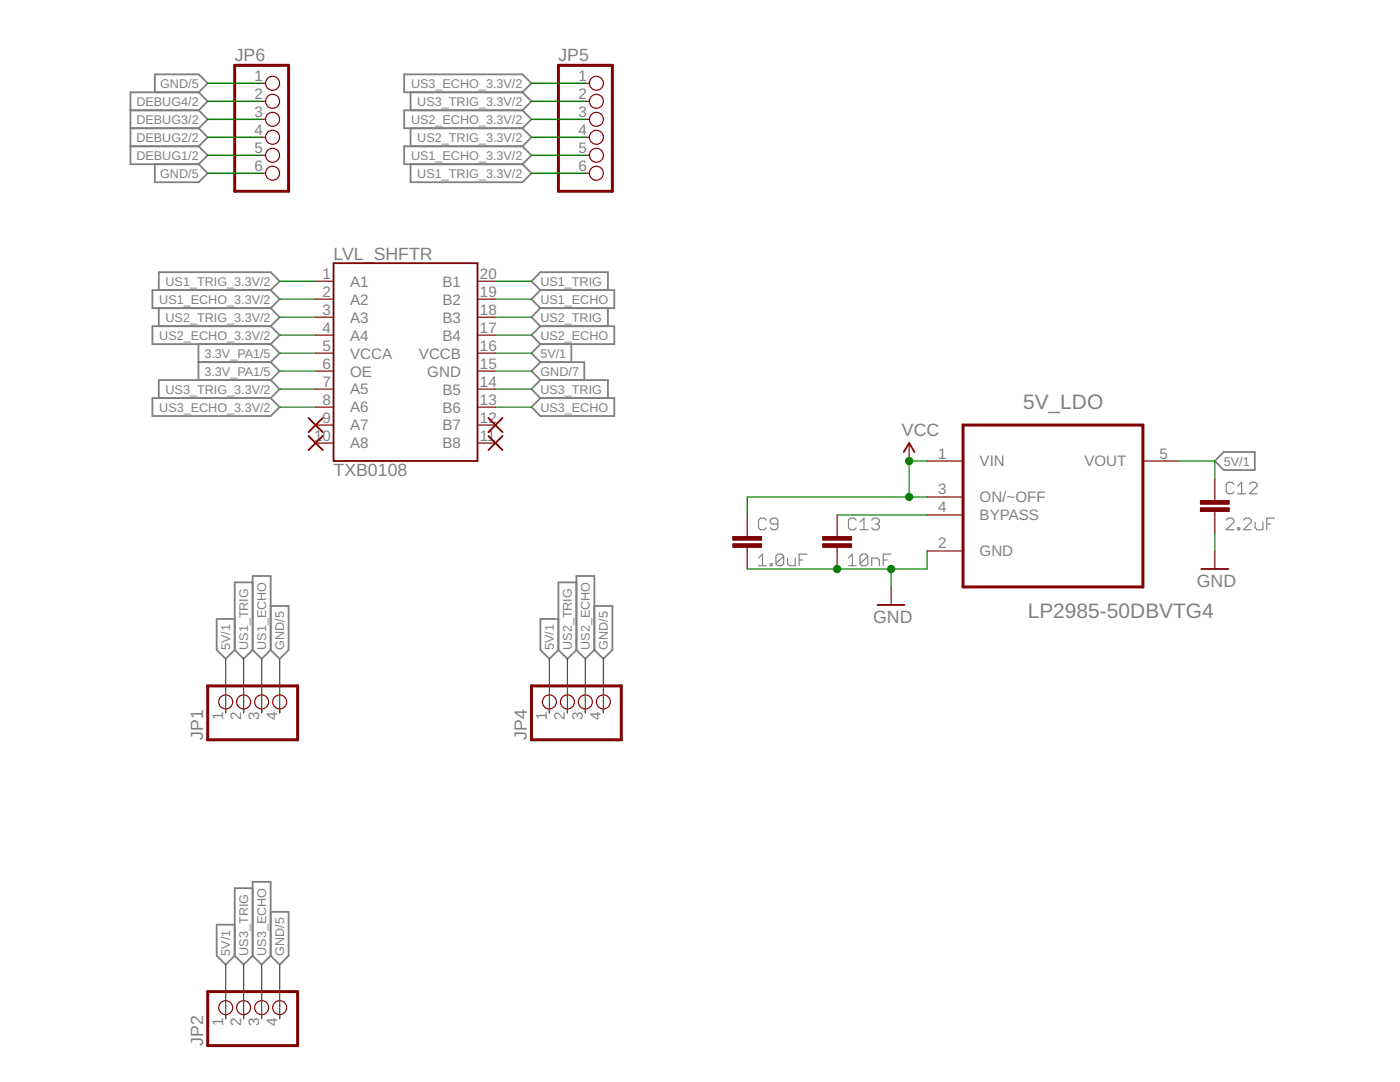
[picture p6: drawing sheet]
<svg xmlns="http://www.w3.org/2000/svg" width="279mm" height="216mm" viewBox="0 0 279 216" stroke-linecap="round" stroke-linejoin="round" font-family="sans-serif">
<g fill="none" stroke="#808080" stroke-width=".23">
<path d="M246.3 96.6l-.4-.4h-.8l-.4 .4v1.5l.4 .4h.8l.4-.4M247 98.5h1.6M247 97l.8-.8v2.3M249.3 96.6l.4-.4h.8l.4 .4v.4l-1.6 1.5h1.6M151.4 111.4l.8-.8v2.3M151.4 112.9h1.5M152.9 103.8l-.4-.4h-.7l-.4 .4v1.5l.4 .4h.7l.4-.4M153.7 112.5h.4v.4h-.4zM155.2 104.6h-1.1l-.4-.4v-.4l.4-.4h.8l.3 .4v1.5l-.3 .4h-.8l-.4-.4M156.4 111v1.5l-.4 .4h-.8l-.3-.4M156.4 111l-.4-.4h-.8l-.3 .4v1.5M156.4 111l-1.5 1.5"/>
<path d="M157.2 111.4v1.1l.4 .4h1.1v-1.5M159.5 111.7h.8M161 110.6h-1.5v2.3M169.3 112.9h1.6M169.3 111.4l.8-.8v2.3M170.9 103.8l-.4-.4h-.8l-.4 .4v1.5l.4 .4h.8l.4-.4M171.6 105.7h1.6M171.6 104.2l.8-.8v2.3M173.2 111v1.5l-.4 .4h-.8l-.4-.4M173.2 111l-.4-.4h-.8l-.4 .4v1.5M173.2 111l-1.6 1.5M174 103.8l.3-.4h.8l.4 .4v.4l-.4 .4"/>
<path d="M174 112.9v-1.5h1.1l.4 .3v1.2M174.7 104.6h.4M175.1 104.6l.4 .3v.4l-.4 .4h-.8l-.3-.4M176.3 111.7h.7M177.8 110.6h-1.5v2.3M244.7 103.8l.4-.4h.8l.4 .4v.4l-1.6 1.5h1.6M247 105.3h.4v.4h-.4zM248.2 103.8l.4-.4h.7l.4 .4v.4l-1.5 1.5h1.5M250.5 104.2v1.1l.4 .4h1.1v-1.5M252.8 104.6h.8M254.3 103.4h-1.5v2.3"/>
</g>
<g fill="none" stroke="#808080" stroke-width=".36">
<path d="M30.9 18.4v-3.6h8.8l1.7 1.8-1.7 1.8M39.7 18.4h-13.7v14.4h13.7M39.7 18.4l1.7 1.8-1.7 1.8M80.7 14.8h23.6l1.8 1.8-1.8 1.8h-23.6zM81.9 18.4v3.6M104.3 18.4l1.8 1.8-1.8 1.8M26 29.2h13.7M26 25.6h13.7M26 22h13.7M30.9 32.8v3.6h8.8l1.7-1.8-1.7-1.8M39.7 25.6l1.7 1.8-1.7 1.8M39.7 29.2l1.7 1.8-1.7 1.8"/>
<path d="M39.7 22l1.7 1.8-1.7 1.8M81.9 32.8v3.6h22.4l1.8-1.8-1.8-1.8M81.9 25.6v3.6M104.3 29.2h-23.6v3.6h23.6M104.3 29.2l1.8 1.8-1.8 1.8M104.3 22h-23.6v3.6h23.6M104.3 25.6l1.8 1.8-1.8 1.8M104.3 22l1.8 1.8-1.8 1.8M31.7 57.9v-3.6h22.3l1.8 1.8-1.8 1.8M54 57.9h-23.6v3.6h23.6M54 57.9l1.8 1.8-1.8 1.8M107.8 57.9l-1.7-1.8 1.7-1.8h13.5v3.6"/>
<path d="M107.8 57.9h14.8v3.6h-14.8M107.8 57.9l-1.7 1.8 1.7 1.8M30.4 79.4h23.6l1.8 1.8-1.8 1.8h-23.6zM31.7 61.5v3.6M39.6 72.3h14.4M39.6 68.7v7.1M54 75.8h-22.3v3.6M54 65.1h-23.6v3.6h23.6M54 61.5l1.8 1.8-1.8 1.8M54 65.1l1.8 1.8-1.8 1.8M54 68.7l1.8 1.8-1.8 1.8M54 72.3l1.8 1.7-1.8 1.8"/>
<path d="M54 75.8l1.8 1.8-1.8 1.8M107.8 75.8l-1.7 1.8 1.7 1.8M107.8 75.8h13.5v3.6M107.8 79.4h14.8v3.6h-14.8l-1.7-1.8zM107.8 65.1h14.8v3.6h-14.8M107.8 68.7l-1.7 1.8 1.7 1.8M107.8 72.3h8.8v3.5M107.8 61.5l-1.7 1.8 1.7 1.8M107.8 72.3l-1.7 1.7 1.7 1.8M107.8 65.1l-1.7 1.8 1.7 1.8M114 68.7v3.6M121.3 61.5v3.6"/>
<path d="M242.4 92l1.8-1.8h6.2v3.6h-6.2zM50.4 116.2h-3.6v13.5M115 116.2h-3.6v13.5M46.8 123.5h-3.6v6.2l1.8 1.8 1.8-1.8M46.8 129.7l1.8 1.8 1.8-1.8M50.4 129.7v-14.8h3.6v14.8M50.4 129.7l1.8 1.8 1.8-1.8M54 120.9h3.6v8.8l-1.8 1.8-1.8-1.8M111.4 123.5h-3.6v6.2l1.8 1.8 1.8-1.8M111.4 129.7l1.8 1.8 1.8-1.8M115 129.7v-14.8h3.6v14.8M115 129.7l1.8 1.8 1.8-1.8"/>
<path d="M118.6 120.9h3.6v8.8l-1.8 1.8-1.8-1.8M50.4 177.2h-3.6v13.5M46.8 190.7l1.8 1.8 1.8-1.8M46.8 184.5h-3.6v6.2l1.8 1.8 1.8-1.8M50.4 190.7v-14.7h3.6v14.7M50.4 190.7l1.8 1.8 1.8-1.8M54 181.9h3.6v8.8l-1.8 1.8-1.8-1.8"/>
</g>
<path d="M46.8 13h10.8v25.2h-10.8zM111.4 13h10.8v25.2h-10.8zM192.2 84.8h35.9v32.3h-35.9zM41.4 136.9h18v10.7h-18zM106.1 136.9h17.9v10.7h-17.9zM41.4 197.9h18v10.7h-18z" fill="none" stroke="#800000" stroke-width=".59"/>
<g fill="none" stroke="#800000" stroke-width=".23">
<path d="M52.2 16.6h.8M116.8 16.6h.8M52.2 20.2h.8M52.2 23.8h.8M52.2 27.4h.8M52.2 31h.8M52.2 34.6h.8M116.8 20.2h.8M116.8 23.8h.8M116.8 27.4h.8M116.8 31h.8M116.8 34.6h.8"/>
<path d="M63 56.1h3.6M63 59.7h3.6M95.3 56.1h3.6M95.3 59.7h3.6M63 63.3h3.6M63 66.9h3.6M63 70.5h3.6M63 74h3.6M63 77.6h3.6M95.3 63.3h3.6M95.3 66.9h3.6M95.3 70.5h3.6"/>
<path d="M95.3 74h3.6M95.3 77.6h3.6M63 81.2h3.6M63 84.8h3.6M63 88.4h3.6M95.3 81.2h3.6M95.3 84.8h3.6M95.3 88.4h3.6M181.4 88.4v3.6M185 92h7.2M185 99.2h7.2M228.1 92h7.2"/>
<path d="M242.4 95.6v4.3M149.1 102.8v4.3M149.1 109.2v4.3M167.1 102.8v4.3M167.1 109.2v4.3M177.8 117.1v3.6M185 102.8h7.2M185 109.9h7.2M242.4 102v4.3M242.4 109.9v3.6M45 141.5v.7M48.6 141.5v.7"/>
<path d="M52.2 141.5v.7M55.8 141.5v.7M109.6 141.5v.7M113.2 141.5v.7M116.8 141.5v.7M120.4 141.5v.7M45 202.5v.8M48.6 202.5v.8M52.2 202.5v.8M55.8 202.5v.8"/>
<circle cx="54.4" cy="16.6" r="1.4"/>
<circle cx="119" cy="16.6" r="1.4"/>
<circle cx="54.4" cy="34.6" r="1.4"/>
<circle cx="54.4" cy="27.4" r="1.4"/>
<circle cx="54.4" cy="23.8" r="1.4"/>
<circle cx="54.4" cy="31" r="1.4"/>
<circle cx="54.4" cy="20.2" r="1.4"/>
<circle cx="119" cy="31" r="1.4"/>
<circle cx="119" cy="20.2" r="1.4"/>
<circle cx="119" cy="34.6" r="1.4"/>
<circle cx="119" cy="27.4" r="1.4"/>
<circle cx="119" cy="23.8" r="1.4"/>
<circle cx="45" cy="140.1" r="1.4"/>
<circle cx="48.6" cy="140.1" r="1.4"/>
<circle cx="52.2" cy="140.1" r="1.4"/>
<circle cx="55.8" cy="140.1" r="1.4"/>
<circle cx="109.6" cy="140.1" r="1.4"/>
<circle cx="113.2" cy="140.1" r="1.4"/>
<circle cx="116.8" cy="140.1" r="1.4"/>
<circle cx="120.4" cy="140.1" r="1.4"/>
<circle cx="45" cy="201.1" r="1.4"/>
<circle cx="48.6" cy="201.1" r="1.4"/>
<circle cx="52.2" cy="201.1" r="1.4"/>
<circle cx="55.8" cy="201.1" r="1.4"/>
</g>
<path d="M66.6 52.5h28.7v39.5h-28.7zM61.6 83.4l2.8 2.8M61.6 87l2.8 2.8M64.4 83.4l-2.8 2.8M64.4 87l-2.8 2.8M97.5 87l2.8 2.8M97.5 83.4l2.8 2.8M100.3 87l-2.8 2.8M100.3 83.4l-2.8 2.8M180.4 90.2l1-1.8 1.1 1.8M239.8 113.5h5.4M175.2 120.7h5.3" fill="none" stroke="#800000" stroke-width=".36"/>
<g fill="#800000" stroke="#800000" stroke-width=".2">
<path d="M146.2 108.5h5.8v.7h-5.8z"/>
<path d="M146.2 107.1h5.8v.7h-5.8z"/>
<path d="M239.6 101.3h5.7v.7h-5.7z"/>
<path d="M239.6 99.9h5.7v.7h-5.7z"/>
<path d="M164.2 108.5h5.7v.7h-5.7z"/>
<path d="M164.2 107.1h5.7v.7h-5.7z"/>
</g>
<g fill="none" stroke="#008000" stroke-width=".23">
<path d="M55.8 56.1h7.2M55.8 59.7h7.2M98.9 56.1h7.2M98.9 59.7h7.2M55.8 77.6h7.2M55.8 70.5h7.2M55.8 63.3h7.2M55.8 74h7.2M55.8 66.9h7.2M98.9 77.6h7.2M98.9 70.5h7.2M98.9 63.3h7.2"/>
<path d="M98.9 74h7.2M98.9 66.9h7.2M55.8 81.2h7.2M98.9 81.2h7.2M185 92h-3.6v7.2M185 99.2h-35.9v3.6M235.3 92h7.1v3.6M167.1 102.8h17.9M177.8 113.5v3.6M185 109.9v3.6h-35.9M242.4 106.3v3.6M45 131.5v10.7"/>
<path d="M48.6 131.5v10.7M52.2 131.5v10.7M55.8 131.5v10.7M109.6 131.5v10.7M113.2 131.5v10.7M116.8 131.5v10.7M120.4 131.5v10.7M45 192.5v10.8M48.6 192.5v10.8M52.2 192.5v10.8M55.8 192.5v10.8"/>
</g>
<g fill="#008000" stroke="#008000" stroke-width=".2">
<circle cx="177.8" cy="113.5" r=".72"/>
<circle cx="167.1" cy="113.5" r=".72"/>
<circle cx="181.4" cy="92" r=".72"/>
<circle cx="181.4" cy="99.2" r=".72"/>
</g>
<path d="M41.4 16.6h10.8M106.1 16.6h10.7M41.4 34.6h10.8M41.4 31h10.8M41.4 27.4h10.8M41.4 23.8h10.8M41.4 20.2h10.8M106.1 34.6h10.7M106.1 31h10.7M106.1 27.4h10.7M106.1 23.8h10.7M106.1 20.2h10.7" fill="none" stroke="#008000" stroke-width=".3"/>
<g font-size="4.2" fill="#808080">
<text x="204.2" y="81.5">5V_LDO</text>
<text x="205.1" y="123.4">LP2985-50DBVTG4</text>
</g>
<g font-size="3.5" fill="#808080">
<text x="46.8" y="12.1">JP6</text>
<text x="111.4" y="12.1">JP5</text>
<text x="66.6" y="52">LVL_SHFTR</text>
<text x="180" y="87">VCC</text>
<text x="66.6" y="95">TXB0108</text>
<text x="238.9" y="117.1">GND</text>
<text x="174.3" y="124.3">GND</text>
<text x="40.6" y="147.6" transform="rotate(-90 40.6 147.6)">JP1</text>
<text x="105.2" y="147.6" transform="rotate(-90 105.2 147.6)">JP4</text>
<text x="40.6" y="208.6" transform="rotate(-90 40.6 208.6)">JP2</text>
</g>
<g font-size="3" fill="#808080">
<text x="50.8" y="16.1">1</text>
<text x="115.4" y="16.1">1</text>
<text x="50.8" y="19.7">2</text>
<text x="50.8" y="23.3">3</text>
<text x="115.4" y="19.7">2</text>
<text x="115.4" y="23.3">3</text>
<text x="50.8" y="26.9">4</text>
<text x="115.4" y="26.9">4</text>
<text x="50.8" y="30.5">5</text>
<text x="50.8" y="34.1">6</text>
<text x="115.4" y="30.5">5</text>
<text x="115.4" y="34.1">6</text>
<text x="64.4" y="55.6">1</text>
<text x="64.4" y="59.2">2</text>
<text x="69.9" y="57.2">A1</text>
<text x="88.3" y="57.2">B1</text>
<text x="95.8" y="59.2">19</text>
<text x="95.8" y="55.6">20</text>
<text x="64.4" y="62.8">3</text>
<text x="69.9" y="60.8">A2</text>
<text x="69.9" y="64.4">A3</text>
<text x="88.3" y="64.4">B3</text>
<text x="88.3" y="60.8">B2</text>
<text x="95.8" y="62.8">18</text>
<text x="64.4" y="66.4">4</text>
<text x="64.4" y="70">5</text>
<text x="69.9" y="67.9">A4</text>
<text x="69.9" y="71.5">VCCA</text>
<text x="83.6" y="71.5">VCCB</text>
<text x="88.3" y="68">B4</text>
<text x="95.8" y="70">16</text>
<text x="95.8" y="66.4">17</text>
<text x="64.4" y="73.5">6</text>
<text x="64.4" y="77.1">7</text>
<text x="69.9" y="75.1">OE</text>
<text x="85.3" y="75.1">GND</text>
<text x="95.8" y="77.1">14</text>
<text x="95.8" y="73.5">15</text>
<text x="64.4" y="80.7">8</text>
<text x="69.9" y="78.7">A5</text>
<text x="69.9" y="82.3">A6</text>
<text x="88.3" y="82.3">B6</text>
<text x="88.3" y="78.7">B5</text>
<text x="95.8" y="80.7">13</text>
<text x="62.7" y="87.9">10</text>
<text x="64.4" y="84.3">9</text>
<text x="69.9" y="85.9">A7</text>
<text x="69.9" y="89.5">A8</text>
<text x="88.3" y="89.5">B8</text>
<text x="88.3" y="85.9">B7</text>
<text x="95.8" y="87.9">11</text>
<text x="95.8" y="84.3">12</text>
<text x="187.2" y="91.5">1</text>
<text x="195.5" y="93.1">VIN</text>
<text x="216.4" y="93.1">VOUT</text>
<text x="231.4" y="91.5">5</text>
<text x="187.2" y="98.7">3</text>
<text x="195.5" y="100.2">ON/~OFF</text>
<text x="187.2" y="102.3">4</text>
<text x="195.5" y="103.8">BYPASS</text>
<text x="187.2" y="109.4">2</text>
<text x="195.5" y="111">GND</text>
<text x="44.5" y="143.6" transform="rotate(-90 44.5 143.6)">1</text>
<text x="48.1" y="143.6" transform="rotate(-90 48.1 143.6)">2</text>
<text x="51.7" y="143.6" transform="rotate(-90 51.7 143.6)">3</text>
<text x="55.3" y="143.6" transform="rotate(-90 55.3 143.6)">4</text>
<text x="109.1" y="143.6" transform="rotate(-90 109.1 143.6)">1</text>
<text x="112.7" y="143.6" transform="rotate(-90 112.7 143.6)">2</text>
<text x="116.3" y="143.6" transform="rotate(-90 116.3 143.6)">3</text>
<text x="119.9" y="143.6" transform="rotate(-90 119.9 143.6)">4</text>
<text x="44.5" y="204.7" transform="rotate(-90 44.5 204.7)">1</text>
<text x="48.1" y="204.7" transform="rotate(-90 48.1 204.7)">2</text>
<text x="51.7" y="204.7" transform="rotate(-90 51.7 204.7)">3</text>
<text x="55.3" y="204.7" transform="rotate(-90 55.3 204.7)">4</text>
</g>
<g font-size="2.5" fill="#808080">
<text x="32" y="17.5">GND/5</text>
<text x="82" y="17.5">US3_ECHO_3.3V/2</text>
<text x="27.2" y="21.1">DEBUG4/2</text>
<text x="83.3" y="21.1">US3_TRIG_3.3V/2</text>
<text x="27.2" y="28.3">DEBUG2/2</text>
<text x="27.2" y="24.7">DEBUG3/2</text>
<text x="82" y="24.7">US2_ECHO_3.3V/2</text>
<text x="83.3" y="28.3">US2_TRIG_3.3V/2</text>
<text x="27.2" y="31.9">DEBUG1/2</text>
<text x="32" y="35.5">GND/5</text>
<text x="82" y="31.9">US1_ECHO_3.3V/2</text>
<text x="83.3" y="35.5">US1_TRIG_3.3V/2</text>
<text x="33" y="57">US1_TRIG_3.3V/2</text>
<text x="107.9" y="57">US1_TRIG</text>
<text x="31.8" y="60.6">US1_ECHO_3.3V/2</text>
<text x="33" y="64.2">US2_TRIG_3.3V/2</text>
<text x="107.9" y="60.6">US1_ECHO</text>
<text x="107.9" y="64.2">US2_TRIG</text>
<text x="31.8" y="67.8">US2_ECHO_3.3V/2</text>
<text x="40.8" y="71.4">3.3V_PA1/5</text>
<text x="107.9" y="71.4">5V/1</text>
<text x="107.9" y="67.8">US2_ECHO</text>
<text x="40.8" y="75">3.3V_PA1/5</text>
<text x="107.9" y="74.9">GND/7</text>
<text x="31.8" y="82.1">US3_ECHO_3.3V/2</text>
<text x="33" y="78.5">US3_TRIG_3.3V/2</text>
<text x="107.9" y="78.5">US3_TRIG</text>
<text x="107.9" y="82.1">US3_ECHO</text>
<text x="244.2" y="92.9">5V/1</text>
<text x="45.9" y="129.7" transform="rotate(-90 45.9 129.7)">5V/1</text>
<text x="49.5" y="129.7" transform="rotate(-90 49.5 129.7)">US1_TRIG</text>
<text x="53.1" y="129.7" transform="rotate(-90 53.1 129.7)">US1_ECHO</text>
<text x="56.7" y="129.7" transform="rotate(-90 56.7 129.7)">GND/5</text>
<text x="110.5" y="129.7" transform="rotate(-90 110.5 129.7)">5V/1</text>
<text x="114.1" y="129.7" transform="rotate(-90 114.1 129.7)">US2_TRIG</text>
<text x="117.7" y="129.7" transform="rotate(-90 117.7 129.7)">US2_ECHO</text>
<text x="121.3" y="129.7" transform="rotate(-90 121.3 129.7)">GND/5</text>
<text x="45.9" y="190.7" transform="rotate(-90 45.9 190.7)">5V/1</text>
<text x="49.5" y="190.7" transform="rotate(-90 49.5 190.7)">US3_TRIG</text>
<text x="53.1" y="190.7" transform="rotate(-90 53.1 190.7)">US3_ECHO</text>
<text x="56.7" y="190.7" transform="rotate(-90 56.7 190.7)">GND/5</text>
</g>
</svg>
